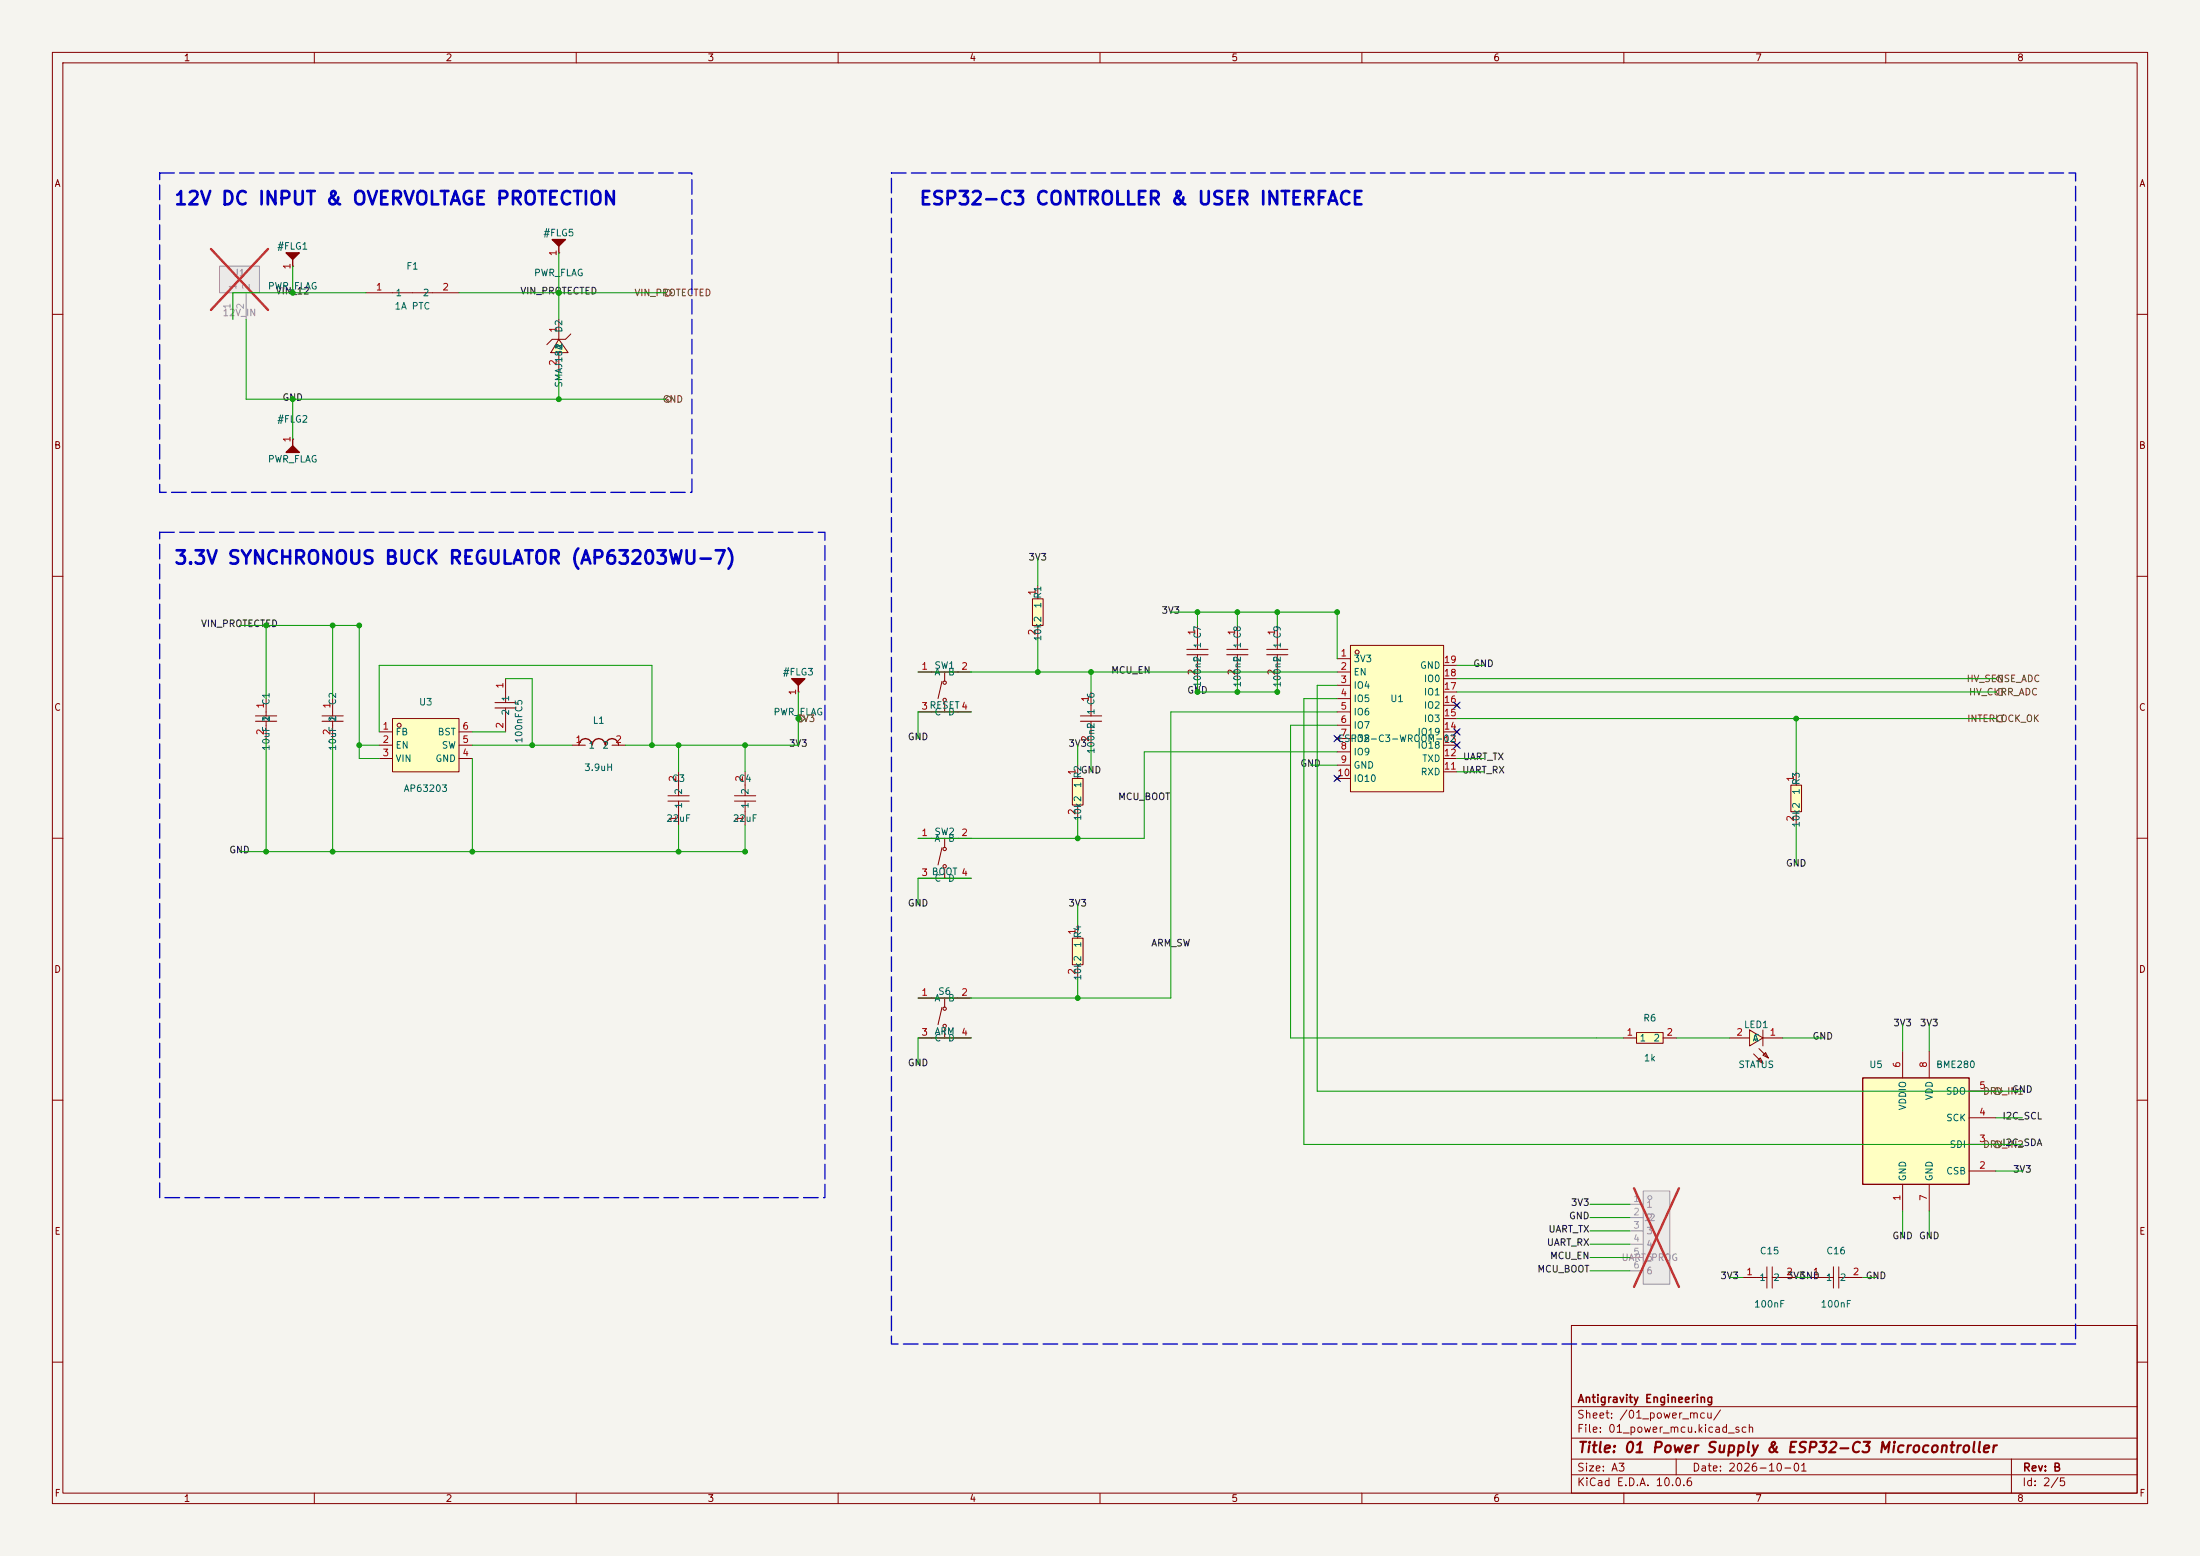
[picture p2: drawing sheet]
<svg xmlns="http://www.w3.org/2000/svg" width="420mm" height="297mm" viewBox="0 0 420 297" stroke-linecap="round" stroke-linejoin="round" font-family="sans-serif">
<path d="M0 0h420v297h-420z" fill="#f5f4ef" stroke="#f5f4ef" stroke-width=".19"/>
<g fill="none" stroke="#840000" stroke-width=".19">
<path d="M10 10h400v277h-400zM12 12h396v273h-396zM60 10v2M110 10v2M160 10v2M210 10v2M260 10v2M310 10v2M360 10v2M10 60h2M408 60h2M10 110h2"/>
<path d="M408 110h2M10 160h2M408 160h2M10 210h2M408 210h2M300 253h108v32h-108zM10 260h2M300 278.5h108M300 274.5h108M300 268.5h108M320 278.5v3M384 278.5v6.5"/>
<path d="M408 260h2M60 285v2M110 285v2M160 285v2M210 285v2M260 285v2M300 281.5h108M310 285v2M360 285v2"/>
</g>
<path d="M204.7 179.1h2.1v5.1h-2.1z" fill="#ffffc2"/>
<path d="M61.5 136.6h4M61.5 137.7h4M63.5 133.4v3.2M63.5 137.7v3.3M204.7 179.1h2.1v5.1h-2.1zM205.7 176.5v2.6M205.7 184.2v2.5" fill="none" stroke="#840000" stroke-width=".19"/>
<path d="M106.7 64.8l1.8 2.5h-3.3z" fill="#ffffc2"/>
<path d="M106.7 64.8l1.8 2.5h-3.3zM106.7 61v3.8M106.7 67.3v3.8M109 63.7l-1.1 1.1h-2.5l-1 1" fill="none" stroke="#840000" stroke-width=".19"/>
<path d="M41.9 50.8h7.6v5.1h-7.6z" fill="#ebeae8"/>
<path d="M41.9 50.8h7.6v5.1h-7.6zM44.4 55.9v5.1M47 55.9v5.1" fill="none" stroke="#9c9b98" stroke-width=".19"/>
<path d="M40.3 47.5l10.9 11.7M51.2 47.5l-10.9 11.7" fill="none" stroke="#e12e31" stroke-width=".46"/>
<g fill="none" stroke="#840000" stroke-width=".19">
<path d="M55.9 50.8h.1M69.8 55.9h17.8M106.7 48.3h.1M175.3 190.5h10.1M175.3 198.1h10.1M179.8 192.3l-.7 3.3M180.3 190.5v1.8M180.3 196.3v1.8"/>
<circle cx="180.3" cy="192.5" r=".32"/>
<circle cx="180.3" cy="195.8" r=".32"/>
</g>
<g fill="#840000" stroke="#840000" stroke-width=".25">
<path d="M105.4 45.7h2.5l-1.2 1.3z"/>
<path d="M54.6 48.3h2.5l-1.2 1.2z"/>
</g>
<path d="M55.9 49.5v1.3M106.7 47v1.3" fill="none" stroke="#840000" stroke-width=".25"/>
<path d="M197.1 114.3h2v5.1h-2z" fill="#ffffc2"/>
<path d="M197.1 114.3h2v5.1h-2zM198.1 111.8v2.5M198.1 119.4v2.5" fill="none" stroke="#840000" stroke-width=".19"/>
<path d="M74.9 137.2h12.7v10.1h-12.7z" fill="#ffffc2"/>
<g fill="none" stroke="#840000" stroke-width=".19">
<path d="M72.4 139.7h2.5M74.9 137.2h12.7v10.1h-12.7zM87.6 139.7h2.6M72.4 142.2h2.5M72.4 144.8h2.5M87.6 142.2h2.6M87.6 144.8h2.6"/>
<circle cx="76.2" cy="138.4" r=".38"/>
</g>
<path d="M204.7 148.6h2.1v5.1h-2.1z" fill="#ffffc2"/>
<path d="M204.7 148.6h2.1v5.1h-2.1zM205.7 146.1v2.5M205.7 153.7v2.5M332.7 243.8h4.6M337.3 241.8v4.1M338.3 243.8h4.6M338.3 241.8v4.1" fill="none" stroke="#840000" stroke-width=".19"/>
<path d="M355.6 205.7h20.3v20.4h-20.3z" fill="#ffffc2"/>
<path d="M152.4 130.8v1.3M110.5 142.2a1.27 1.27 0 0 1 1.3-1.2 1.27 1.27 0 0 1 1.2 1.2 1.27 1.27 0 0 1 1.3-1.2 1.27 1.27 0 0 1 1.3 1.2 1.27 1.27 0 0 1 1.2-1.2 1.27 1.27 0 0 1 1.3 1.2M355.6 205.7h20.3v20.4h-20.3z" fill="none" stroke="#840000" stroke-width=".25"/>
<g fill="none" stroke="#840000" stroke-width=".19">
<path d="M48.8 136.6h4M48.8 137.7h4M50.8 133.4v3.2M50.8 137.7v3.3M94.5 134.1h4M94.5 135.1h4M96.5 129.5v4.6M96.5 135.1v4.6M152.4 132.1h.1M109.2 142.2h2.6M116.8 142.2h2.6M363.2 200.7v5"/>
<path d="M368.3 200.7v5M375.9 218.4h5.1M375.9 213.4h5.1M375.9 208.3h5.1M363.2 226.1v5M368.3 226.1v5M375.9 223.5h5.1M345.4 243.8h4.6M350 241.8v4.1M351 243.8h4.6M351 241.8v4.1"/>
</g>
<path d="M151.1 129.5h2.6l-1.3 1.3z" fill="#840000" stroke="#840000" stroke-width=".25"/>
<g fill="#ffffc2">
<path d="M337.1 200.9l.5 1-1.1-.5z"/>
<path d="M335.5 202.4l.5-.5 .5 1z"/>
<path d="M334 196.6l2.5 1.5-2.5 1.5z"/>
</g>
<path d="M330.2 198.1h3.8M334 196.6l2.5 1.5-2.5 1.5zM336.5 196.6v3M336.5 198.1h3.9M334.8 201.2l1.7 1.7M335.5 202.4l.5-.5 .5 1zM335.8 200.1l1.8 1.8M337.1 200.9l.5 1-1.1-.5z" fill="none" stroke="#840000" stroke-width=".19"/>
<path d="M312.4 197.1h5.1v2h-5.1z" fill="#ffffc2"/>
<path d="M309.9 198.1h2.5M312.4 197.1h5.1v2h-5.1zM317.5 198.1h2.5" fill="none" stroke="#840000" stroke-width=".19"/>
<path d="M341.9 149.9h2v5h-2z" fill="#ffffc2"/>
<g fill="none" stroke="#840000" stroke-width=".19">
<path d="M55.9 83.8h.1M127.5 151.9h4.1M127.5 152.9h4.1M129.5 147.3v4.6M129.5 152.9v4.6M140.2 151.9h4.1M140.2 152.9h4.1M142.2 147.3v4.6M142.2 152.9v4.6M341.9 149.9h2v5h-2zM342.9 147.3v2.6M342.9 154.9v2.6"/>
<path d="M175.3 160h10.1M175.3 167.6h10.1M179.8 161.8l-.7 3.3M180.3 160v1.8M180.3 165.9v1.7"/>
<circle cx="180.3" cy="165.3" r=".32"/>
<circle cx="180.3" cy="162" r=".32"/>
</g>
<path d="M54.6 86.4l1.3-1.3 1.2 1.3z" fill="#840000" stroke="#840000" stroke-width=".25"/>
<path d="M55.9 83.8v1.3" fill="none" stroke="#840000" stroke-width=".25"/>
<path d="M313.7 227.3h5.1v17.8h-5.1z" fill="#ebeae8"/>
<g fill="none" stroke="#9c9b98" stroke-width=".19">
<path d="M311.1 229.9h2.6M311.1 232.4h2.6M311.1 234.9h2.6M311.1 237.5h2.6M313.7 227.3h5.1v17.8h-5.1zM311.1 240h2.6M311.1 242.6h2.6"/>
<circle cx="315" cy="228.6" r=".38"/>
</g>
<path d="M311.9 226.8l8.6 18.8M320.5 226.8l-8.6 18.8" fill="none" stroke="#e12e31" stroke-width=".46"/>
<path d="M257.8 123.2h17.8v27.9h-17.8z" fill="#ffffc2"/>
<g fill="none" stroke="#840000" stroke-width=".19">
<path d="M228.6 119.4v4.5M236.2 119.4v4.5M243.8 119.4v4.5M175.3 128.3h10.1M175.3 135.9h10.1M179.8 130.1l-.7 3.3M180.3 128.3v1.8M180.3 134.1v1.8M206.3 136.6h4M206.3 137.7h4M208.3 132.1v4.5M208.3 137.7v4.5"/>
<path d="M226.6 123.9h4M226.6 125h4M228.6 125v4.5M234.2 123.9h4M234.2 125h4M236.2 125v4.5M241.8 123.9h4.1M241.8 125h4.1M243.8 125v4.5M255.3 125.7h2.5M255.3 128.3h2.5M255.3 130.8h2.5"/>
<path d="M255.3 133.4h2.5M255.3 135.9h2.5M255.3 138.4h2.5M257.8 123.2h17.8v27.9h-17.8zM275.6 139.7h2.5M275.6 137.2h2.5M275.6 134.6h2.5M275.6 132.1h2.5M275.6 129.5h2.5M275.6 127h2.5M277.7 139.3l.8 .8M277.7 134.2l.8 .8"/>
<path d="M278.5 139.3l-.8 .8M278.5 134.2l-.8 .8M254.9 140.6l.8 .8M254.9 148.2l.8 .8M255.3 141h2.5M255.3 143.5h2.5M255.3 146.1h2.5M255.3 148.6h2.5M255.7 140.6l-.8 .8M255.7 148.2l-.8 .8M275.6 147.3h2.5M275.6 144.8h2.5"/>
<path d="M275.6 142.2h2.5M277.7 141.9l.8 .7M278.5 141.9l-.8 .7"/>
<circle cx="180.3" cy="130.3" r=".32"/>
<circle cx="180.3" cy="133.6" r=".32"/>
<circle cx="259.1" cy="124.5" r=".38"/>
</g>
<path d="M127 55.2h.6l.7 .7-.7 .6h-.6zM127 76.2l.6-.6 .7 .6-.7 .6zM152.4 136.5h.6l.7 .7-.7 .6h-.6zM381.6 128.9h.7v1.3h-.7l-.6-.7zM381.6 136.5h.7v1.3h-.7l-.6-.6zM381.6 131.4h.7v1.3h-.7l-.6-.6zM381 217.8h.6l.7 .6-.7 .7h-.6zM381 207.6h.6l.7 .7-.7 .6h-.6z" fill="none" stroke="#725600" stroke-width=".19"/>
<g fill="none" stroke="#009600" stroke-width=".19">
<path d="M55.9 50.8v5.1M69.8 55.9h-25.4v5.1M87.6 55.9h39.4M106.7 48.3v12.7M47 61v15.2h80M55.9 76.2v7.6M106.7 71.1v5.1M45.7 119.4h22.9v25.4h3.8M50.8 119.4v14M63.5 119.4v14M198.1 106.7v5.1M223.5 116.8h31.8v8.9"/>
<path d="M228.6 116.8v2.6M236.2 116.8v2.6M243.8 116.8v2.6M72.4 139.7v-12.7h52.1v15.2M90.2 139.7h6.3M96.5 129.5h5.1v12.7M152.4 132.1v10.1h-33M175.3 128.3h80M185.4 135.9h-10.1v5.1M198.1 121.9v6.4M208.3 128.3v3.8M228.6 129.5v2.6h15.2v-2.6"/>
<path d="M236.2 129.5v2.6M255.3 135.9h-31.8v54.6h-48.2M255.3 138.4h-8.9v59.7h63.5M255.3 133.4h-6.4v85h137.2M255.3 130.8h-3.8v77.5h134.6M278.1 129.5h102.9M278.1 137.2h102.9M278.1 132.1h102.9M278.1 127h5.1M342.9 137.2v10.1M50.8 141v21.6M63.5 141v21.6"/>
<path d="M68.6 142.2h3.8M90.2 142.2h19M90.2 144.8v17.8M129.5 142.2v5.1M129.5 157.5v5.1M142.2 142.2v5.1M142.2 157.5v5.1h-96.5M205.7 142.2v3.9M205.7 156.2v3.8M208.3 142.2v5.1M250.2 146.1h5.1M255.3 143.5h-36.9v16.5h-43.1"/>
<path d="M278.1 147.3h5.1M278.1 144.8h5.1M342.9 157.5v7.6M185.4 167.6h-10.1v5.1M205.7 172.7v3.8M185.4 198.1h-10.1v5.1M205.7 186.7v3.8M320 198.1h10.2M340.4 198.1h7.6M363.2 195.6v5.1M368.3 195.6v5.1M381 213.4h5.1"/>
<path d="M303.5 237.5h7.6M303.5 234.9h7.6M303.5 232.4h7.6M303.5 229.9h7.6M363.2 231.1v5.1M368.3 231.1v5.1M381 223.5h5.1M303.5 240h7.6M303.5 242.6h7.6M330.2 243.8h2.5M342.9 243.8h2.5M355.6 243.8h2.5"/>
</g>
<path d="M277.5 139.1l1.2 1.2M277.5 134l1.2 1.2M278.7 139.1l-1.2 1.2M278.7 134l-1.2 1.2M254.7 140.4l1.2 1.2M254.7 148l1.2 1.2M255.9 140.4l-1.2 1.2M255.9 148l-1.2 1.2M277.5 141.6l1.2 1.2M278.7 141.6l-1.2 1.2" fill="none" stroke="#000084" stroke-width=".19"/>
<path d="M30.5 33h101.6v61h-101.6zM170.2 33h226v223.5h-226zM30.5 101.6h127v127h-127z" fill="none" stroke="#0000c2" stroke-width=".25" stroke-dasharray="2.8 1"/>
<g fill="#009600" stroke="#009600" stroke-width=".19">
<circle cx="106.7" cy="76.2" r=".46"/>
<circle cx="55.9" cy="76.2" r=".46"/>
<circle cx="106.7" cy="55.9" r=".46"/>
<circle cx="55.9" cy="55.9" r=".46"/>
<circle cx="342.9" cy="137.2" r=".46"/>
<circle cx="50.8" cy="162.6" r=".46"/>
<circle cx="63.5" cy="162.6" r=".46"/>
<circle cx="63.5" cy="119.4" r=".46"/>
<circle cx="68.6" cy="119.4" r=".46"/>
<circle cx="50.8" cy="119.4" r=".46"/>
<circle cx="90.2" cy="162.6" r=".46"/>
<circle cx="68.6" cy="142.2" r=".46"/>
<circle cx="236.2" cy="116.8" r=".46"/>
<circle cx="228.6" cy="116.8" r=".46"/>
<circle cx="228.6" cy="132.1" r=".46"/>
<circle cx="236.2" cy="132.1" r=".46"/>
<circle cx="255.3" cy="116.8" r=".46"/>
<circle cx="243.8" cy="132.1" r=".46"/>
<circle cx="243.8" cy="116.8" r=".46"/>
<circle cx="205.7" cy="190.5" r=".46"/>
<circle cx="205.7" cy="160" r=".46"/>
<circle cx="198.1" cy="128.3" r=".46"/>
<circle cx="208.3" cy="128.3" r=".46"/>
<circle cx="101.6" cy="142.2" r=".46"/>
<circle cx="129.5" cy="142.2" r=".46"/>
<circle cx="142.2" cy="142.2" r=".46"/>
<circle cx="124.5" cy="142.2" r=".46"/>
<circle cx="129.5" cy="162.6" r=".46"/>
<circle cx="142.2" cy="162.6" r=".46"/>
<circle cx="152.4" cy="137.2" r=".46"/>
</g>
<g font-size="2.5" fill="#0000c2">
<text x="33.1" y="39.8">12V DC INPUT &amp; OVERVOLTAGE PROTECTION</text>
<text x="175.3" y="39.8">ESP32-C3 CONTROLLER &amp; USER INTERFACE</text>
<text x="33.1" y="108.3">3.3V SYNCHRONOUS BUCK REGULATOR (AP63203WU-7)</text>
</g>
<text font-size="2" fill="#840000" x="301" y="277.8">Title: 01 Power Supply &amp; ESP32-C3 Microcontroller</text>
<g font-size="1.5" fill="#840000">
<text x="301" y="268.1">Antigravity Engineering</text>
<text x="300.9" y="273.8">File: 01_power_mcu.kicad_sch</text>
<text x="300.9" y="271.1">Sheet: /01_power_mcu/</text>
<text x="300.9" y="281.2">Size: A3</text>
<text x="322.9" y="281.2">Date: 2026-10-01</text>
<text x="386" y="281.2">Rev: B</text>
<text x="300.9" y="284">KiCad E.D.A. 10.0.6</text>
<text x="385.9" y="284">Id: 2/5</text>
</g>
<g font-size="1.3" fill="#840000">
<text x="35" y="12">1</text>
<text x="85" y="12">2</text>
<text x="135" y="12">3</text>
<text x="185" y="12">4</text>
<text x="235" y="12">5</text>
<text x="285" y="12">6</text>
<text x="335" y="12">7</text>
<text x="385" y="12">8</text>
<text x="10.3" y="36">A</text>
<text x="408.3" y="36">A</text>
<text x="10.2" y="86">B</text>
<text x="408.2" y="86">B</text>
<text x="10.2" y="136">C</text>
<text x="408.2" y="136">C</text>
<text x="10.2" y="186">D</text>
<text x="408.2" y="186">D</text>
<text x="10.3" y="236">E</text>
<text x="408.3" y="236">E</text>
<text x="10.3" y="286">F</text>
<text x="35" y="287">1</text>
<text x="85" y="287">2</text>
<text x="135" y="287">3</text>
<text x="185" y="287">4</text>
<text x="235" y="287">5</text>
<text x="285" y="287">6</text>
<text x="335" y="287">7</text>
<text x="385" y="287">8</text>
<text x="408.3" y="286">F</text>
</g>
<g font-size="1.3" fill="#006464">
<text x="52.8" y="48">#FLG1</text>
<text x="103.6" y="45.4">#FLG5</text>
<text x="77.5" y="51.8">F1</text>
<text x="101.8" y="53">PWR_FLAG</text>
<text x="51" y="55.6">PWR_FLAG</text>
<text x="75.2" y="59.4">1A PTC</text>
<text x="75.4" y="56.8">1</text>
<text x="80.6" y="56.8">2</text>
<text x="107.6" y="63.6" transform="rotate(-90 107.6 63.6)">D2</text>
<text x="107.6" y="66.8" transform="rotate(-90 107.6 66.8)">2</text>
<text x="107.6" y="66.7" transform="rotate(-90 107.6 66.7)">1</text>
<text x="107.6" y="74.1" transform="rotate(-90 107.6 74.1)">SMAJ18A</text>
<text x="52.8" y="81">#FLG2</text>
<text x="51" y="88.6">PWR_FLAG</text>
<text x="199.1" y="116.2" transform="rotate(-90 199.1 116.2)">1 R1</text>
<text x="199.1" y="122.5" transform="rotate(-90 199.1 122.5)">10k2</text>
<text x="229.6" y="123.9" transform="rotate(-90 229.6 123.9)">1 C7</text>
<text x="237.2" y="123.9" transform="rotate(-90 237.2 123.9)">1 C8</text>
<text x="244.8" y="123.9" transform="rotate(-90 244.8 123.9)">1 C9</text>
<text x="149.3" y="129.2">#FLG3</text>
<text x="178.3" y="128">SW1</text>
<text x="178.3" y="129.2">A</text>
<text x="180.9" y="129.2">B</text>
<text x="229.6" y="131.3" transform="rotate(-90 229.6 131.3)">100nF</text>
<text x="229.6" y="126.5" transform="rotate(-90 229.6 126.5)">2</text>
<text x="237.2" y="131.3" transform="rotate(-90 237.2 131.3)">100nF</text>
<text x="237.2" y="126.5" transform="rotate(-90 237.2 126.5)">2</text>
<text x="244.8" y="131.3" transform="rotate(-90 244.8 131.3)">100nF</text>
<text x="244.8" y="126.5" transform="rotate(-90 244.8 126.5)">2</text>
<text x="258.3" y="126.7">3V3</text>
<text x="258.3" y="129.2">EN</text>
<text x="258.3" y="131.8">IO4</text>
<text x="271" y="128">GND</text>
<text x="271.7" y="130.5">IO0</text>
<text x="51.8" y="134.7" transform="rotate(-90 51.8 134.7)">C1</text>
<text x="51.8" y="137.8" transform="rotate(-90 51.8 137.8)">1</text>
<text x="64.5" y="134.7" transform="rotate(-90 64.5 134.7)">C2</text>
<text x="64.5" y="137.8" transform="rotate(-90 64.5 137.8)">1</text>
<text x="79.9" y="135">U3</text>
<text x="97.5" y="136.7" transform="rotate(-90 97.5 136.7)">2</text>
<text x="97.5" y="134" transform="rotate(-90 97.5 134)">1</text>
<text x="147.6" y="136.9">PWR_FLAG</text>
<text x="178.3" y="136.9">C</text>
<text x="180.9" y="136.9">D</text>
<text x="209.2" y="136.6" transform="rotate(-90 209.2 136.6)">1 C6</text>
<text x="258.3" y="134.3">IO5</text>
<text x="258.3" y="136.9">IO6</text>
<text x="265.3" y="134.3">U1</text>
<text x="271.7" y="135.6">IO2</text>
<text x="271.7" y="133">IO1</text>
<text x="51.8" y="143.4" transform="rotate(-90 51.8 143.4)">10uF 2</text>
<text x="64.5" y="143.4" transform="rotate(-90 64.5 143.4)">10uF 2</text>
<text x="75.4" y="140.7">FB</text>
<text x="75.4" y="143.2">EN</text>
<text x="83.4" y="140.7">BST</text>
<text x="84.2" y="143.2">SW</text>
<text x="100" y="142" transform="rotate(-90 100 142)">100nFC5</text>
<text x="112.2" y="143.2">1</text>
<text x="113.1" y="138.5">L1</text>
<text x="114.9" y="143.2">2</text>
<text x="209.2" y="139.2" transform="rotate(-90 209.2 139.2)">2</text>
<text x="255.3" y="141.9">ESP32-C3-WROOM-02</text>
<text x="258.3" y="139.4">IO7</text>
<text x="258.3" y="141.9">IO8</text>
<text x="270.5" y="143.2">IO18</text>
<text x="270.5" y="140.7">IO19</text>
<text x="271.7" y="138.1">IO3</text>
<text x="75.4" y="145.7">VIN</text>
<text x="83" y="145.7">GND</text>
<text x="111.4" y="147.5">3.9uH</text>
<text x="128.2" y="149.6">C3</text>
<text x="140.9" y="149.6">C4</text>
<text x="209.2" y="144" transform="rotate(-90 209.2 144)">100nF</text>
<text x="258.3" y="144.5">IO9</text>
<text x="258.3" y="147">GND</text>
<text x="258.3" y="149.6">IO10</text>
<text x="271.1" y="148.3">RXD</text>
<text x="271.4" y="145.7">TXD</text>
<text x="76.9" y="151.5">AP63203</text>
<text x="130.5" y="154.5" transform="rotate(-90 130.5 154.5)">1</text>
<text x="130.5" y="151.8" transform="rotate(-90 130.5 151.8)">2</text>
<text x="143.2" y="154.5" transform="rotate(-90 143.2 154.5)">1</text>
<text x="143.2" y="151.8" transform="rotate(-90 143.2 151.8)">2</text>
<text x="206.7" y="150.5" transform="rotate(-90 206.7 150.5)">1 R2</text>
<text x="343.9" y="151.8" transform="rotate(-90 343.9 151.8)">1 R3</text>
<text x="127.1" y="157.2">22uF</text>
<text x="139.8" y="157.2">22uF</text>
<text x="178.3" y="159.7">SW2</text>
<text x="178.3" y="161">A</text>
<text x="180.9" y="161">B</text>
<text x="206.7" y="156.8" transform="rotate(-90 206.7 156.8)">10k2</text>
<text x="343.9" y="158.1" transform="rotate(-90 343.9 158.1)">10k2</text>
<text x="178.3" y="168.6">C</text>
<text x="180.9" y="168.6">D</text>
<text x="206.7" y="181" transform="rotate(-90 206.7 181)">1 R4</text>
<text x="178.3" y="191.5">A</text>
<text x="179" y="190.2">S6</text>
<text x="180.9" y="191.5">B</text>
<text x="206.7" y="187.3" transform="rotate(-90 206.7 187.3)">10k2</text>
<text x="178.3" y="197.8">ARM</text>
<text x="313.6" y="195.3">R6</text>
<text x="332.8" y="196.5">LED1</text>
<text x="178.3" y="199.1">C</text>
<text x="180.9" y="199.1">D</text>
<text x="312.9" y="199.1">1</text>
<text x="313.7" y="202.9">1k</text>
<text x="315.6" y="199.1">2</text>
<text x="334.5" y="199.1">A</text>
<text x="334.5" y="199.1">C</text>
<text x="331.8" y="204.2">STATUS</text>
<text x="356.7" y="204.2">U5</text>
<text x="369.5" y="204.2">BME280</text>
<text x="371.4" y="209.2">SDO</text>
<text x="364.2" y="212" transform="rotate(-90 364.2 212)">VDDIO</text>
<text x="369.3" y="210.1" transform="rotate(-90 369.3 210.1)">VDD</text>
<text x="371.4" y="214.3">SCK</text>
<text x="372.1" y="219.4">SDI</text>
<text x="364.2" y="225.6" transform="rotate(-90 364.2 225.6)">GND</text>
<text x="369.3" y="225.6" transform="rotate(-90 369.3 225.6)">GND</text>
<text x="371.4" y="224.5">CSB</text>
<text x="335.8" y="239.7">C15</text>
<text x="348.5" y="239.7">C16</text>
<text x="335.8" y="244.8">1</text>
<text x="338.4" y="244.8">2</text>
<text x="348.5" y="244.8">1</text>
<text x="351.1" y="244.8">2</text>
<text x="334.8" y="249.9">100nF</text>
<text x="347.5" y="249.9">100nF</text>
</g>
<g font-size="1.3" fill="#939391">
<text x="44.5" y="53">J1</text>
<text x="45.4" y="55.4" transform="rotate(-90 45.4 55.4)">1</text>
<text x="48" y="55.4" transform="rotate(-90 48 55.4)">2</text>
<text x="42.4" y="60.7">12V_IN</text>
<text x="313.7" y="233.4">J2</text>
<text x="314.2" y="230.8">1</text>
<text x="314.2" y="233.4">2</text>
<text x="314.2" y="235.9">3</text>
<text x="314.2" y="238.5">4</text>
<text x="309.5" y="241">UART_PROG</text>
<text x="314.2" y="241">5</text>
<text x="314.2" y="243.5">6</text>
</g>
<g font-size="1.3" fill="#a90000">
<text x="55.7" y="51.5" transform="rotate(-90 55.7 51.5)">1</text>
<text x="106.5" y="49" transform="rotate(-90 106.5 49)">1</text>
<text x="71.7" y="55.7">1</text>
<text x="84.4" y="55.7">2</text>
<text x="106.5" y="63.6" transform="rotate(-90 106.5 63.6)">1</text>
<text x="106.5" y="69.9" transform="rotate(-90 106.5 69.9)">2</text>
<text x="55.7" y="84.6" transform="rotate(-90 55.7 84.6)">1</text>
<text x="198" y="113.8" transform="rotate(-90 198 113.8)">1</text>
<text x="198" y="121.4" transform="rotate(-90 198 121.4)">2</text>
<text x="228.5" y="121.4" transform="rotate(-90 228.5 121.4)">1</text>
<text x="236.1" y="121.4" transform="rotate(-90 236.1 121.4)">1</text>
<text x="243.7" y="121.4" transform="rotate(-90 243.7 121.4)">1</text>
<text x="255.8" y="125.6">1</text>
<text x="96.4" y="131.5" transform="rotate(-90 96.4 131.5)">1</text>
<text x="175.8" y="128.1">1</text>
<text x="183.4" y="128.1">2</text>
<text x="228.5" y="129" transform="rotate(-90 228.5 129)">2</text>
<text x="236.1" y="129" transform="rotate(-90 236.1 129)">2</text>
<text x="243.7" y="129" transform="rotate(-90 243.7 129)">2</text>
<text x="255.8" y="128.1">2</text>
<text x="255.8" y="130.7">3</text>
<text x="275.5" y="131.9">17</text>
<text x="275.5" y="129.4">18</text>
<text x="275.5" y="126.9">19</text>
<text x="50.7" y="135.4" transform="rotate(-90 50.7 135.4)">1</text>
<text x="63.4" y="135.4" transform="rotate(-90 63.4 135.4)">1</text>
<text x="152.3" y="132.8" transform="rotate(-90 152.3 132.8)">1</text>
<text x="175.8" y="135.8">3RESET4</text>
<text x="208.1" y="134.1" transform="rotate(-90 208.1 134.1)">1</text>
<text x="255.8" y="133.2">4</text>
<text x="255.8" y="135.8">5</text>
<text x="275.5" y="137">15</text>
<text x="275.5" y="134.5">16</text>
<text x="50.7" y="140.4" transform="rotate(-90 50.7 140.4)">2</text>
<text x="63.4" y="140.4" transform="rotate(-90 63.4 140.4)">2</text>
<text x="72.9" y="139.6">1</text>
<text x="72.9" y="142.1">2</text>
<text x="88.2" y="142.1">5</text>
<text x="88.2" y="139.6">6</text>
<text x="96.4" y="139.2" transform="rotate(-90 96.4 139.2)">2</text>
<text x="109.8" y="142.1">1</text>
<text x="117.4" y="142.1">2</text>
<text x="208.1" y="141.7" transform="rotate(-90 208.1 141.7)">2</text>
<text x="255.8" y="138.3">6</text>
<text x="255.8" y="140.8">7</text>
<text x="255.8" y="143.4">8</text>
<text x="275.5" y="142.1">13</text>
<text x="275.5" y="139.6">14</text>
<text x="72.9" y="144.6">3</text>
<text x="88.2" y="144.6">4</text>
<text x="129.4" y="149.3" transform="rotate(-90 129.4 149.3)">2</text>
<text x="142.1" y="149.3" transform="rotate(-90 142.1 149.3)">2</text>
<text x="205.6" y="148.1" transform="rotate(-90 205.6 148.1)">1</text>
<text x="255.2" y="148.5">10</text>
<text x="255.8" y="145.9">9</text>
<text x="275.5" y="147.2">11</text>
<text x="275.5" y="144.6">12</text>
<text x="342.8" y="149.3" transform="rotate(-90 342.8 149.3)">1</text>
<text x="205.6" y="155.7" transform="rotate(-90 205.6 155.7)">2</text>
<text x="129.4" y="156.9" transform="rotate(-90 129.4 156.9)">1</text>
<text x="142.1" y="156.9" transform="rotate(-90 142.1 156.9)">1</text>
<text x="175.8" y="159.9">1</text>
<text x="183.4" y="159.9">2</text>
<text x="342.8" y="156.9" transform="rotate(-90 342.8 156.9)">2</text>
<text x="175.8" y="167.5">3 BOOT 4</text>
<text x="205.6" y="178.5" transform="rotate(-90 205.6 178.5)">1</text>
<text x="175.8" y="190.4">1</text>
<text x="183.4" y="190.4">2</text>
<text x="205.6" y="186.2" transform="rotate(-90 205.6 186.2)">2</text>
<text x="175.8" y="198">3</text>
<text x="183.4" y="198">4</text>
<text x="310.4" y="198">1</text>
<text x="318" y="198">2</text>
<text x="331.4" y="198">2</text>
<text x="337.7" y="198">1</text>
<text x="363.1" y="203.9" transform="rotate(-90 363.1 203.9)">6</text>
<text x="368.2" y="203.9" transform="rotate(-90 368.2 203.9)">8</text>
<text x="377.7" y="208.1">5</text>
<text x="377.7" y="213.2">4</text>
<text x="377.7" y="218.3">3</text>
<text x="377.7" y="223.4">2</text>
<text x="363.1" y="229.3" transform="rotate(-90 363.1 229.3)">1</text>
<text x="368.2" y="229.3" transform="rotate(-90 368.2 229.3)">7</text>
<text x="333.3" y="243.7">1</text>
<text x="340.9" y="243.7">2</text>
<text x="346" y="243.7">1</text>
<text x="353.6" y="243.7">2</text>
</g>
<g font-size="1.3" fill="#a5a4a2">
<text x="44.3" y="59.2" transform="rotate(-90 44.3 59.2)">1</text>
<text x="46.9" y="59.2" transform="rotate(-90 46.9 59.2)">2</text>
<text x="311.7" y="229.7">1</text>
<text x="311.7" y="232.3">2</text>
<text x="311.7" y="234.8">3</text>
<text x="311.7" y="237.4">4</text>
<text x="311.7" y="239.9">5</text>
<text x="311.7" y="242.4">6</text>
</g>
<g font-size="1.3" fill="#0f0f0f">
<text x="52.5" y="56.5">VIN_12</text>
<text x="99.2" y="56.5">VIN_PROTECTED</text>
<text x="53.8" y="76.8">GND</text>
<text x="196.2" y="107.3">3V3</text>
<text x="38.3" y="120">VIN_PROTECTED</text>
<text x="221.6" y="117.5">3V3</text>
<text x="212" y="128.9">MCU_EN</text>
<text x="281.1" y="127.6">GND</text>
<text x="226.5" y="132.7">GND</text>
<text x="150.5" y="142.9">3V3</text>
<text x="173.2" y="141.6">GND</text>
<text x="203.9" y="142.9">3V3</text>
<text x="206.2" y="147.9">GND</text>
<text x="248.1" y="146.7">GND</text>
<text x="279" y="147.9">UART_RX</text>
<text x="279.2" y="145.4">UART_TX</text>
<text x="213.4" y="153">MCU_BOOT</text>
<text x="43.7" y="163.2">GND</text>
<text x="340.8" y="165.7">GND</text>
<text x="173.2" y="173.3">GND</text>
<text x="203.9" y="173.3">3V3</text>
<text x="219.7" y="181">ARM_SW</text>
<text x="361.3" y="196.2">3V3</text>
<text x="366.4" y="196.2">3V3</text>
<text x="173.2" y="203.8">GND</text>
<text x="345.9" y="198.7">GND</text>
<text x="384" y="208.9">GND</text>
<text x="382.2" y="214">I2C_SCL</text>
<text x="382.1" y="219.1">I2C_SDA</text>
<text x="384.2" y="224.1">3V3</text>
<text x="299.4" y="233">GND</text>
<text x="299.8" y="230.5">3V3</text>
<text x="295.2" y="238.1">UART_RX</text>
<text x="295.5" y="235.6">UART_TX</text>
<text x="361.2" y="236.8">GND</text>
<text x="366.2" y="236.8">GND</text>
<text x="293.4" y="243.2">MCU_BOOT</text>
<text x="295.8" y="240.6">MCU_EN</text>
<text x="328.3" y="244.5">3V3</text>
<text x="341" y="244.5">3V3</text>
<text x="343.4" y="244.5">GND</text>
<text x="356.1" y="244.5">GND</text>
</g>
<g font-size="1.3" fill="#725600">
<text x="121" y="56.8">VIN_PROTECTED</text>
<text x="126.4" y="77.2">GND</text>
<text x="375.3" y="130.5">HV_SENSE_ADC</text>
<text x="375.8" y="133">HV_CURR_ADC</text>
<text x="152" y="138.1">3V3</text>
<text x="375.4" y="138.1">INTERLOCK_OK</text>
<text x="378.5" y="209.2">DRV_IN1</text>
<text x="378.5" y="219.4">DRV_IN2</text>
</g>
</svg>
